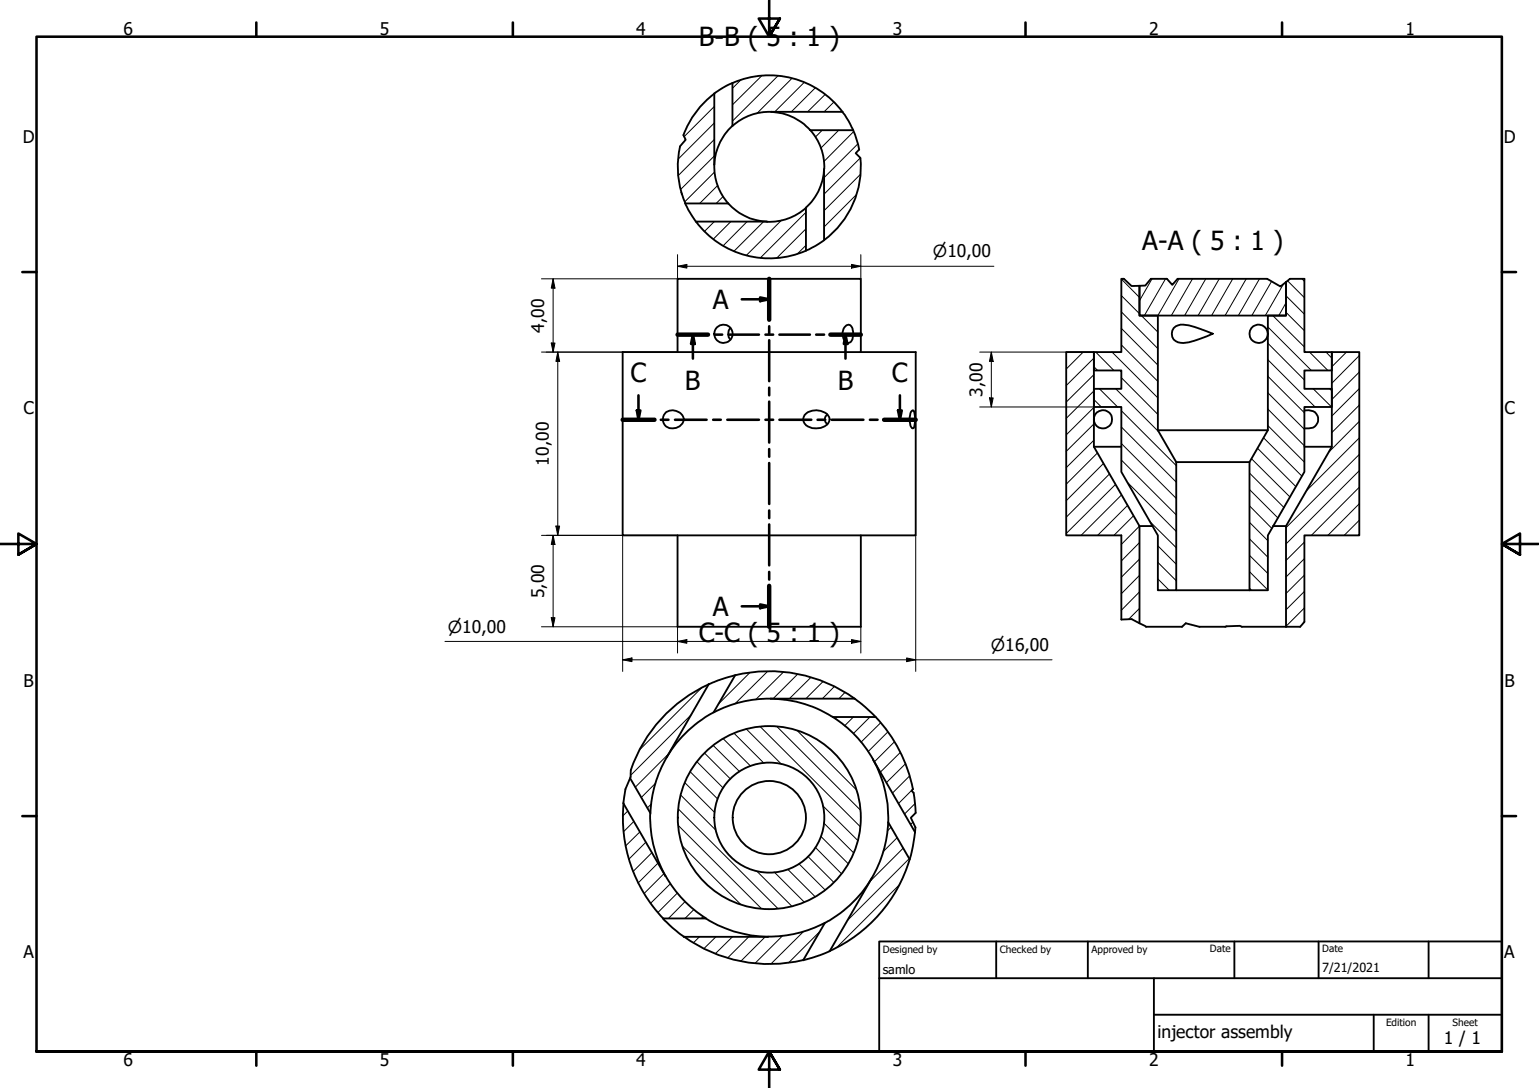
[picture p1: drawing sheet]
<svg xmlns="http://www.w3.org/2000/svg" width="420mm" height="297mm" viewBox="0 0 420 297" stroke-linecap="round" stroke-linejoin="round" font-family="sans-serif">
<!-- layer: Hatch (ISO) -->
<g fill="none" stroke="#000" stroke-width=".27">
<path d="M195 29.1l-8.2 8.2M195 38.1l-9.8 9.8M195 33.6l-9.9 9.9M202.3 21.8l-2.3 2.3M208 20.7l-8 7.9M212.4 20.7l-12.4 12.4M216.2 21.4l-9.6 9.6M219.6 22.5l-8.1 8M222.6 24l-6.6 6.5M224.5 35.5l-1.9 1.9M225.3 25.8l-4.8 4.7M227.6 27.9l-2.6 2.6"/>
<path d="M229 35.5l-4.9 4.9M229.7 30.3l-.2 .2M233 35.9l-8.1 8.2M234.2 39.3l-9.2 9.2M195 42.6l-9.2 9.1M195.1 47l-8.2 8.1M196 50.6l-5 4.9M197.4 53.6l-1.9 1.9M220 58l-12.4 12.4M233.7 53.2l-8.7 8.8M234.9 47.6l-9.9 9.9M234.9 43.1l-9.9 9.9"/>
<path d="M190.5 60.5l-.3 .3M195 60.5l-2.7 2.7M199.5 60.5l-4.7 4.8M204 60.5l-6.6 6.6M208.5 60.5l-8.1 8.1M213.4 60.1l-9.6 9.6M220 67l-2.3 2.3M220 62.5l-7.9 7.9M306.1 76.2l5 5M314.5 76.1l-3.4 6M318.2 76.1l-5.8 10.1M321.9 76.1l-5.8 10.1"/>
<path d="M325.6 76.1l-5.8 10.1M329.2 76.1l-5.8 10.1M332.9 76.1l-5.8 10.1M336.5 76.1l-5.7 10.1M340.2 76.1l-5.7 10.1M343.9 76.1l-5.8 10.1M347.2 76.8l-5.4 9.4M350.3 77.6l-4.9 8.6M351.5 76.7l4.6 4.6M355.5 76.1l.6 .7M291.3 96.1l-.2 .2M295.7 96.1l-4.6 4.7"/>
<path d="M298.6 97.8l-7.5 7.5M299.1 96.1l5 5M303.6 96.1l12.5 12.5M306.1 94.2l10 9.9M306.1 89.6l10 10.1M306.1 85.1l10 10.1M306.1 80.7l5 4.9M311.6 86.2l4.5 4.5M316 86.2h.1M346.1 98.2l12.9 12.9M346.1 93.7l10 10M346.1 89.3l11.9 11.8"/>
<path d="M347.5 86.2l8.6 8.5M351.1 85.3l5 5M351.1 80.8l5 5M351.1 82.7l-2 3.5M357.5 96.1l5 5M362 96.1l1.6 1.7M367.6 96.1l-4 4M371.1 97.1l-7.5 7.5M298.6 115.7l-7.5 7.5M298.6 111.2l-7.5 7.5M298.6 106.7l-7.5 7.5M298.6 102.3l-7.5 7.5"/>
<path d="M298.6 109.1l2.1 2M298.6 100.1l1.1 1M300.2 106.2l4.9 4.9M304.6 106.2l11.7 11.6M306.1 116.6l15 15M306.1 112.1l15 15M306.1 103.1l10 10M344.9 119.5l10.5 10.5M346.1 116.2l10 10M346.1 111.7l10 10M346.1 107.2l10 10M346.1 102.7l10 10"/>
<path d="M358.5 106.2l5 4.9M363 106.2l.6 .5M371.1 119.6l-14.4 14.4M371.1 115l-8.3 8.4M371.1 110.6l-7.5 7.5M371.1 106.1l-7.5 7.5M371.1 101.6l-7.5 7.5M298.6 120.2l-7.5 7.5M299.6 123.7l-8.5 8.5M301.2 126.5l-10.1 10.2M302.9 129.4l-11.8 11.8M304.5 132.3l-13.4 13.4"/>
<path d="M306.1 125.6l15 15M306.1 121.1l15 15M306.2 135.1l-11.1 11.1M307.8 138l-8.1 8.2M307.8 131.7l13.3 13.4M341.1 138.1l6.1 6.2M341.1 133.7l7.8 7.7M341.1 129.1l9.4 9.4M341.6 125.2l10.6 10.5M343.3 122.4l10.5 10.4M371.1 137.5l-8.6 8.7M371.1 133l-13.1 13.2"/>
<path d="M371.1 128.5l-20 20M371.1 124.1l-20 20M309.5 140.8l-5.4 5.4M311.1 152.6l-5 5M311.1 157.1l-5 5M311.1 148.1l-5 5M311.1 143.6l-5 5M313.9 142.4l7.2 7.1M316.1 158l3.1 3.1M316.1 153.5l5 5M316.1 149l5 5M341.1 156.1l5 5"/>
<path d="M341.1 151.6l5 5M341.1 147.1l5 5M341.1 142.6l5 5M356.1 157l-5 5M356.1 152.5l-5 5M356.1 148l-5 5M371.1 142l-4.1 4.2M311.1 166.1l-3 3M311.1 161.6l-5 5M341.1 160.6l.6 .5M356.1 166l-5 5M356.1 161.5l-5 5"/>
<path d="M188.7 195.1l-16.6 16.6M191.5 187.8l-16.9 17M203.8 199.1l9.6 9.5M204.7 183.6l-8.5 8.5M207.6 198.4l27.2 27.3M209.5 183.3l-8.8 8.8M212.1 198.4l22.8 22.8M213.9 183.5l-7.6 7.5M217.7 199.5l16 16.1M217.7 184.1l-6.6 6.6M221.4 185l-5.9 5.7M224.7 186.1l-4.7 4.6"/>
<path d="M227.8 187.4l-3.3 3.3M228.5 195.8l-.5 .5M230.7 189l-1.7 1.7M233 195.8l-2.4 2.4M237.5 195.8l-4.5 4.5M240.4 197.3l-5.3 5.3M242.4 199.8l-5.4 5.4M177.7 219.6l-1 1M178.9 213.9l-3.8 3.8M182.6 205.8l-9.2 9.1M185.8 217l9.6 9.6M186.9 213.7l8.2 8.1"/>
<path d="M188.4 210.7l7.6 7.5M190.2 207.9l7.2 7.2M192.3 205.6l7.1 7M194.7 203.5l7.2 7.2M197.4 201.7l7.5 7.5M200.4 200.2l8.1 8.1M224.5 219.9l9.7 9.6M244.2 202.6l-5.5 5.4M245.8 205.4l-5.5 5.4M247.2 208.5l-5.2 5.2M248.3 211.8l-4.7 4.7M249.2 215.4l-3.9 4"/>
<path d="M249.8 219.4l-2.8 2.8M171.4 221.4l-1.4 1.4M173 224.3l-2.8 2.8M174.7 227.1l-3.9 3.9M176.3 229.9l-4.7 4.7M178 232.8l-5.2 5.2M179.6 235.6l-5.4 5.5M181.3 238.5l-5.5 5.5M185.2 225.3l22.7 22.8M185.2 220.8l27.2 27.3M186.2 230.9l16.1 16.1M206.6 237.8l9.6 9.6"/>
<path d="M211.4 238.1l8.2 8.2M215.1 237.3l7.5 7.5M218.1 235.8l7.2 7.2M220.5 233.8l7.1 7.1M222.6 231.3l7.1 7.3M224.1 228.3l7.5 7.5M224.9 224.6l8.1 8.2M243.3 225.9l-1 1M244.9 228.7l-3.8 3.8M246.6 231.6l-9.1 9.1M248.2 234.4l-16.9 16.9M249.2 224.5l-.6 .6"/>
<path d="M183 241.3l-5.4 5.3M184.9 243.8l-5.3 5.4M187 246.2l-4.5 4.5M189.4 248.3l-2.4 2.4M190.9 255.8l-1.6 1.6M192 250.2l-.5 .5M195.5 255.8l-3.3 3.2M200 255.8l-4.7 4.6M204.4 255.8l-5.8 5.7M208.9 255.8l-6.7 6.6M213.6 255.5l-7.5 7.5M219.3 254.4l-8.9 8.8"/>
<path d="M223.8 254.3l-8.5 8.6M245.6 241.5l-17.2 17.2"/>
</g>
<!-- layer: Visible (ISO) -->
<g fill="none" stroke="#000" stroke-width=".51">
<path d="M195 25.5a25 25 0 0 0-8.4 11.4M200 34.3a15.2 15.2 0 0 0-5 10.6M200 34.3l-.1-11.6-2.5 1.2-2.4 1.6v19.4M200 22.6a25 25 0 0 1 30 8M210.6 30.5a15 15 0 0 0-10.6 3.9M221.2 35.5a14.7 14.7 0 0 0-10.6-5h19.4l1.6 2.5 1.3 2.5M221.2 35.5h11.7M221.2 35.5a15 15 0 0 1 3.8 10.6M232.9 35.5l1 2.6 .7 2.7M185.7 40a25 25 0 0 0 .3 12.6M186.2 53l.9 2.6M187.1 55.5h11.7a15.2 15.2 0 0 0 10.6 5h-19.4l-2.1-3.2z"/>
<path d="M195 45a15 15 0 0 0 3.8 10.6M220 56.7a15.2 15.2 0 0 0 5-10.5v19.3l-2.4 1.7-2.6 1.2M220 56.7v11.7M220 56.7a15 15 0 0 1-10.6 3.9M234.9 43.1a25 25 0 0 1-9.9 22.4M190 60.5a25 25 0 0 0 30 7.9M306.8 76.1h-.7v20h-7.5v5h7.5v5.1h-7.5v4.9h7.5v17.7l10 17.4v14.9h5v-34.9l-5-8.7v-31.3h-5v-8.2v8.2h40v-9.2v9.2h-5v31.3l-5 8.7v34.9h5v-14.9l10-17.4v-17.7h7.5v-4.9h-7.5v-5.1h7.5v-5h-7.5v-20h-3.9M314.2 76.1h4.4M321.5 76.1h24.4M170 96.1h80v50.1h-80zM185 96.1v-20h50v20M199.4 89.5a2.58 2.58 0 0 0 0 3.3"/>
<path d="M230.6 89.3l.5-.5 .5-.2a2.5 2.5 0 0 1 1.3 3.1l-.4 1.2a1.03 1.03 0 0 1-1.4 .6 3.1 3.1 0 0 1-.5-4.2zM320.4 89.6a3.9 3.9 0 0 1 4.1-.8l6.6 2.3-1.6 .7a19 19 0 0 1-7.2 1.8 2.44 2.44 0 0 1-2.2-1.4 2.44 2.44 0 0 1 .3-2.6zM181.9 112.5a3.1 3.1 0 0 1 4.8 2 3 3 0 0 1-2.4 2.4 3 3 0 0 1-3.1-1.3 2.64 2.64 0 0 1 .7-3.1zM219.6 113.3a4.3 4.3 0 0 1 6.8 .6 2.5 2.5 0 0 1-2.3 2.9 3.8 3.8 0 0 1-4.7-1.7l-.1-.6zM225.9 113.1a1.68 1.68 0 0 0 0 2.8M249 112.1l.2-.1 .3 .2a8.6 8.6 0 0 1 0 4.6l-.3 .2a2.37 2.37 0 0 1-.9-2.5l.2-1.6zM316.1 117.5h30M356.1 112.1a2.95 2.95 0 0 1 3.6 1.5 2.48 2.48 0 0 1-2.4 3.4h-1.2M298.6 122h7.5M321.1 126.2h20M356.1 122h7.5M185 146.2v24.9h50v-24.9"/>
<path d="M311.1 143.6h3.5M347.5 143.6h3.6M306.1 169.1v-22.9h-15v-50.1h7.5v25.9l12.5 21.6v26.6M312.9 171.1h9.8M321.1 161.1h20M327.5 171.1h7M339 171.1h16M356.1 169.8v-23.6h15v-50.1h-7.5v25.9l-12.5 21.6v27.5M193.5 186.8l2.5-1 4.7-1.5-6 10.2a33 33 0 0 0-12.6 12.2zM193.6 186.8a40 40 0 0 0-21.4 23.4M200.7 184.3a40 40 0 0 1 32.6 6.4M210.4 190.7a32.5 32.5 0 0 0-15.5 3.8"/>
<path d="M210.4 190.7a31.6 31.6 0 0 1 16.9 5.1M210.4 190.7h22.9l3 2.5 2.7 2.6h-11.7M227.3 195.7a32.5 32.5 0 0 1 11 11.6M239.1 195.7a40 40 0 0 1 10.1 19.8M170.2 219.3a40 40 0 0 0 10.8 31.4M172 212.5l5.5 9.7a32.7 32.7 0 0 0 4.2 17l-11.5-19.9 .6-3.9M182.1 206.7a32.5 32.5 0 0 0-4.5 15.3M238.3 207.3l11.5 19.9-.6 3.8-.9 3.6M238.3 207.3a32.1 32.1 0 0 1 4.2 17.2l5.8 10.1M249.4 216.4l.6 5.5M181.7 239.2a32.5 32.5 0 0 0 11 11.5M238 239.8a33.1 33.1 0 0 1-12.8 12.2"/>
<path d="M238 239.8l-11.5 19.9-2.5 1-4.7 1.5 5.9-10.2M242.5 224.5a32.5 32.5 0 0 1-4.5 15.3M248.3 234.6a40 40 0 0 1-21.8 25M249.9 225.9l-.1 1.3M181 250.7l11.8 .1a33.2 33.2 0 0 0 16.9 5h-23l-3.1-2.4zM186.7 255.7a40 40 0 0 0 32.6 6.4M225.2 252a32.5 32.5 0 0 1-15.5 3.7"/>
<circle cx="197.5" cy="91.1" r="2.49"/>
<circle cx="343.6" cy="91.1" r="2.52"/>
<circle cx="301.1" cy="114.5" r="2.49"/>
<circle cx="210" cy="223.2" r="10"/>
<circle cx="210" cy="223.2" r="15"/>
<circle cx="210" cy="223.2" r="25"/>
</g>
<!-- layer: Break Line (ISO) -->
<g fill="none" stroke="#000" stroke-width=".51">
<path d="M186.6 36.9l.6 1.2-1.6 1.9M186 52.6l.1 .4M234.6 40.8l-1 1 1.3 1.3M306.8 76.1l2.1 2 3.8-.1 1.5-1.9M318.6 76.1l1.4 1.7 1.5-1.7M345.9 76.1l3.7 2.1 2.6-2.1M306.1 169.1l2.8-.1 4 2.1M322.7 171.1l1-.9 3.8 .9M334.5 171.1l4-.2 .5 .2M356.1 169.8l-1.1 1.3M172.2 210.2l-.1 1.9-1.3 3.3M249.2 215.4l-.3 .5 .5 .6"/>
<path d="M250 221.9l-1.3 1.4 1.2 2.6"/>
</g>
<!-- layer: Section Line (ISO) -->
<g fill="none" stroke="#000" stroke-width=".7">
<path d="M210 76.1v11.2M185 91.4h8.3M189.2 91.4l.5 2.5h-1zM189.2 91.4v6.5M195.1 91.4h2.1M198.9 91.4h8.3M202.5 81.7h7.5M207.5 81.2l2.5 .5-2.5 .5zM209 91.4h2.1M210 89.1v2.1M210 92.9v11.2M212.8 91.4h8.3"/>
<path d="M222.8 91.4h2.2M226.7 91.4h8.3M230.8 91.4l.5 2.5h-.9zM230.8 91.4v6.5M170 114.6h8.7M173.9 112.1h.9l-.5 2.5zM174.3 107.9v6.7M180.4 114.6h2.1M184.3 114.6h8.6M194.7 114.6h2.1M198.6 114.6h8.6M209 114.6h2.1"/>
<path d="M210 105.8v2.1M210 109.7v11.1M212.8 114.6h8.7M223.2 114.6h2.1M227.1 114.6h8.6M237.5 114.6h2.1M241.4 114.6h8.6M245.2 112.1h1l-.5 2.5zM245.7 107.9v6.7M210 122.6v2.1M210 126.4v11.2M210 139.4v2.1"/>
<path d="M210 143.2v11.2M210 156.1v2.1M210 159.9v11.2M202.5 165.5h7.5M207.5 165l2.5 .5-2.5 .5z"/>
</g>
<path d="M210 76.1v11.2M185 91.4h8.3M226.7 91.4h8.3M170 114.6h8.7M241.4 114.6h8.6M210 159.9v11.2" fill="none" stroke="#000" stroke-width="1.2"/>
<g fill="#000">
<path d="M189.2 91.4l.5 2.5h-1z" fill-rule="evenodd"/>
<path d="M207.5 81.2l2.5 .5-2.5 .5z" fill-rule="evenodd"/>
<path d="M230.8 91.4l.5 2.5h-.9z" fill-rule="evenodd"/>
<path d="M173.9 112.1h.9l-.5 2.5z" fill-rule="evenodd"/>
<path d="M245.2 112.1h1l-.5 2.5z" fill-rule="evenodd"/>
<path d="M207.5 165l2.5 .5-2.5 .5z" fill-rule="evenodd"/>
</g>
<!-- layer: Border (ISO) -->
<g fill="none" stroke="#000" stroke-width=".7">
<path d="M70 6.1v3.9M140 6.1v3.9M210 0v10l-2.9-4.9h5.8l-2.9 4.9 2.9-4.9M280 6.1v3.9M350 6.1v3.9M6.1 74.3h3.9M410 74.3h3.9M0 148.5h10l-5-2.8v5.7l5-2.9-5 2.9M420 148.5h-10l5-2.8v5.7l-5-2.9 5 2.9M6.1 222.8h3.9M410 222.8h3.9M10 287.1v-277.1h400v277.1h-400h400"/>
<path d="M70 287.1v3.8M140 287.1v3.8M212.9 292l-2.9-4.9 2.9 4.9h-5.8l2.9-4.9v9.9M280 287.1v3.8M350 287.1v3.8"/>
</g>
<!-- layer: Title (ISO) -->
<path d="M240 257h170v30.1h-170zM272 257v10.1M297 257v10.1M337 257v10.1M360 257v10.1M390 257v10.1M240 267.1h170M315 277h95M315 267.1v20M375 277v10.1M390 277v10.1" fill="none" stroke="#000" stroke-width=".51"/>
<!-- layer: Dimension (ISO) -->
<g fill="none" stroke="#000" stroke-width=".27">
<path d="M151 76.1l.5 2.6h-1zM151 76.1v20M185 72.7l2.5-.5v1zM185 69.5v6.6h-37.2M185 72.7h86.3M232.5 72.2l2.5 .5-2.5 .5zM235 69.5v6.6M147.8 96.1h37.2M150.5 93.6h1l-.5 2.5zM152.3 96.1l.5 2.6h-1zM152.3 96.1v50.1M267.5 96.1h31.1"/>
<path d="M270.6 96.1l.5 2.6h-1zM270.6 96.1v15M267.5 111.1h31.1M270.1 108.6h1l-.5 2.5zM147.8 146.2h37.2M151 146.2l.5 2.4h-1zM151 146.2v24.9M151.8 143.6h1l-.5 2.6zM170 146.2v37.1M250 146.2v37.1M121.5 175.1h113.5M147.8 171.1h37.2v7.2"/>
<path d="M150.5 168.6h1l-.5 2.5zM185 175.1l2.5-.5v1zM232.5 174.6l2.5 .5-2.5 .5zM235 171.1v7.2M247.5 179.6l2.5 .5-2.5 .5zM170 180.1l2.5-.5v1zM170 180.1h117.2"/>
</g>
<g fill="#000">
<path d="M151 76.1l.5 2.6h-1z" fill-rule="evenodd"/>
<path d="M185 72.7l2.5-.5v1z" fill-rule="evenodd"/>
<path d="M232.5 72.2l2.5 .5-2.5 .5z" fill-rule="evenodd"/>
<path d="M150.5 93.6h1l-.5 2.5z" fill-rule="evenodd"/>
<path d="M152.3 96.1l.5 2.6h-1z" fill-rule="evenodd"/>
<path d="M270.6 96.1l.5 2.6h-1z" fill-rule="evenodd"/>
<path d="M270.1 108.6h1l-.5 2.5z" fill-rule="evenodd"/>
<path d="M151 146.2l.5 2.4h-1z" fill-rule="evenodd"/>
<path d="M151.8 143.6h1l-.5 2.6z" fill-rule="evenodd"/>
<path d="M150.5 168.6h1l-.5 2.5z" fill-rule="evenodd"/>
<path d="M170 180.1l2.5-.5v1z" fill-rule="evenodd"/>
<path d="M185 175.1l2.5-.5v1z" fill-rule="evenodd"/>
<path d="M232.5 174.6l2.5 .5-2.5 .5z" fill-rule="evenodd"/>
<path d="M247.5 179.6l2.5 .5-2.5 .5z" fill-rule="evenodd"/>
</g>
<g font-size="7.2">
<text x="190.8" y="12.6">B-B ( 5 : 1 )</text>
<text x="311.8" y="68.2">A-A ( 5 : 1 )</text>
<text x="194.6" y="84.3">A</text>
<text x="172.1" y="104.4">C</text>
<text x="187" y="106.6">B</text>
<text x="228.7" y="106.6">B</text>
<text x="243.5" y="104.4">C</text>
<text x="194.6" y="168.2">A</text>
<text x="190.8" y="175.3">C-C ( 5 : 1 )</text>
</g>
<g font-size="4.8">
<text x="33.7" y="9.6">6</text>
<text x="103.7" y="9.6">5</text>
<text x="173.7" y="9.6">4</text>
<text x="243.7" y="9.6">3</text>
<text x="313.7" y="9.6">2</text>
<text x="383.7" y="9.6">1</text>
<text x="6.2" y="38.9">D</text>
<text x="410.5" y="38.9">D</text>
<text x="148.6" y="90.8" transform="rotate(-90 148.6 90.8)">4,00</text>
<text x="6.4" y="113.1">C</text>
<text x="268.2" y="108.3" transform="rotate(-90 268.2 108.3)">3,00</text>
<text x="410.7" y="113.1">C</text>
<text x="149.9" y="127.1" transform="rotate(-90 149.9 127.1)">10,00</text>
<text x="148.6" y="163.3" transform="rotate(-90 148.6 163.3)">5,00</text>
<text x="6.4" y="187.4">B</text>
<text x="410.7" y="187.4">B</text>
<text x="6.4" y="261.7">A</text>
<text x="410.7" y="261.7">A</text>
<text x="316" y="283.4">injector assembly</text>
<text x="394.2" y="285">1 / 1</text>
<text x="33.7" y="290.9">6</text>
<text x="103.7" y="290.9">5</text>
<text x="173.7" y="290.9">4</text>
<text x="243.7" y="290.9">3</text>
<text x="313.7" y="290.9">2</text>
<text x="383.7" y="290.9">1</text>
</g>
<g font-size="4.6">
<text x="254.7" y="70.3">⌀10,00</text>
<text x="122.2" y="172.7">⌀10,00</text>
<text x="270.5" y="177.7">⌀16,00</text>
</g>
<g font-size="3.4">
<text x="241" y="266">samlo</text>
<text x="361" y="265.5">7/21/2021</text>
</g>
<g font-size="2.7">
<text x="241" y="260.1">Designed by</text>
<text x="273" y="260.1">Checked by</text>
<text x="298" y="260.1">Approved by</text>
<text x="330.3" y="260">Date</text>
<text x="361" y="260">Date</text>
<text x="378.4" y="280.1">Edition</text>
<text x="396.6" y="280.1">Sheet</text>
</g>
</svg>
